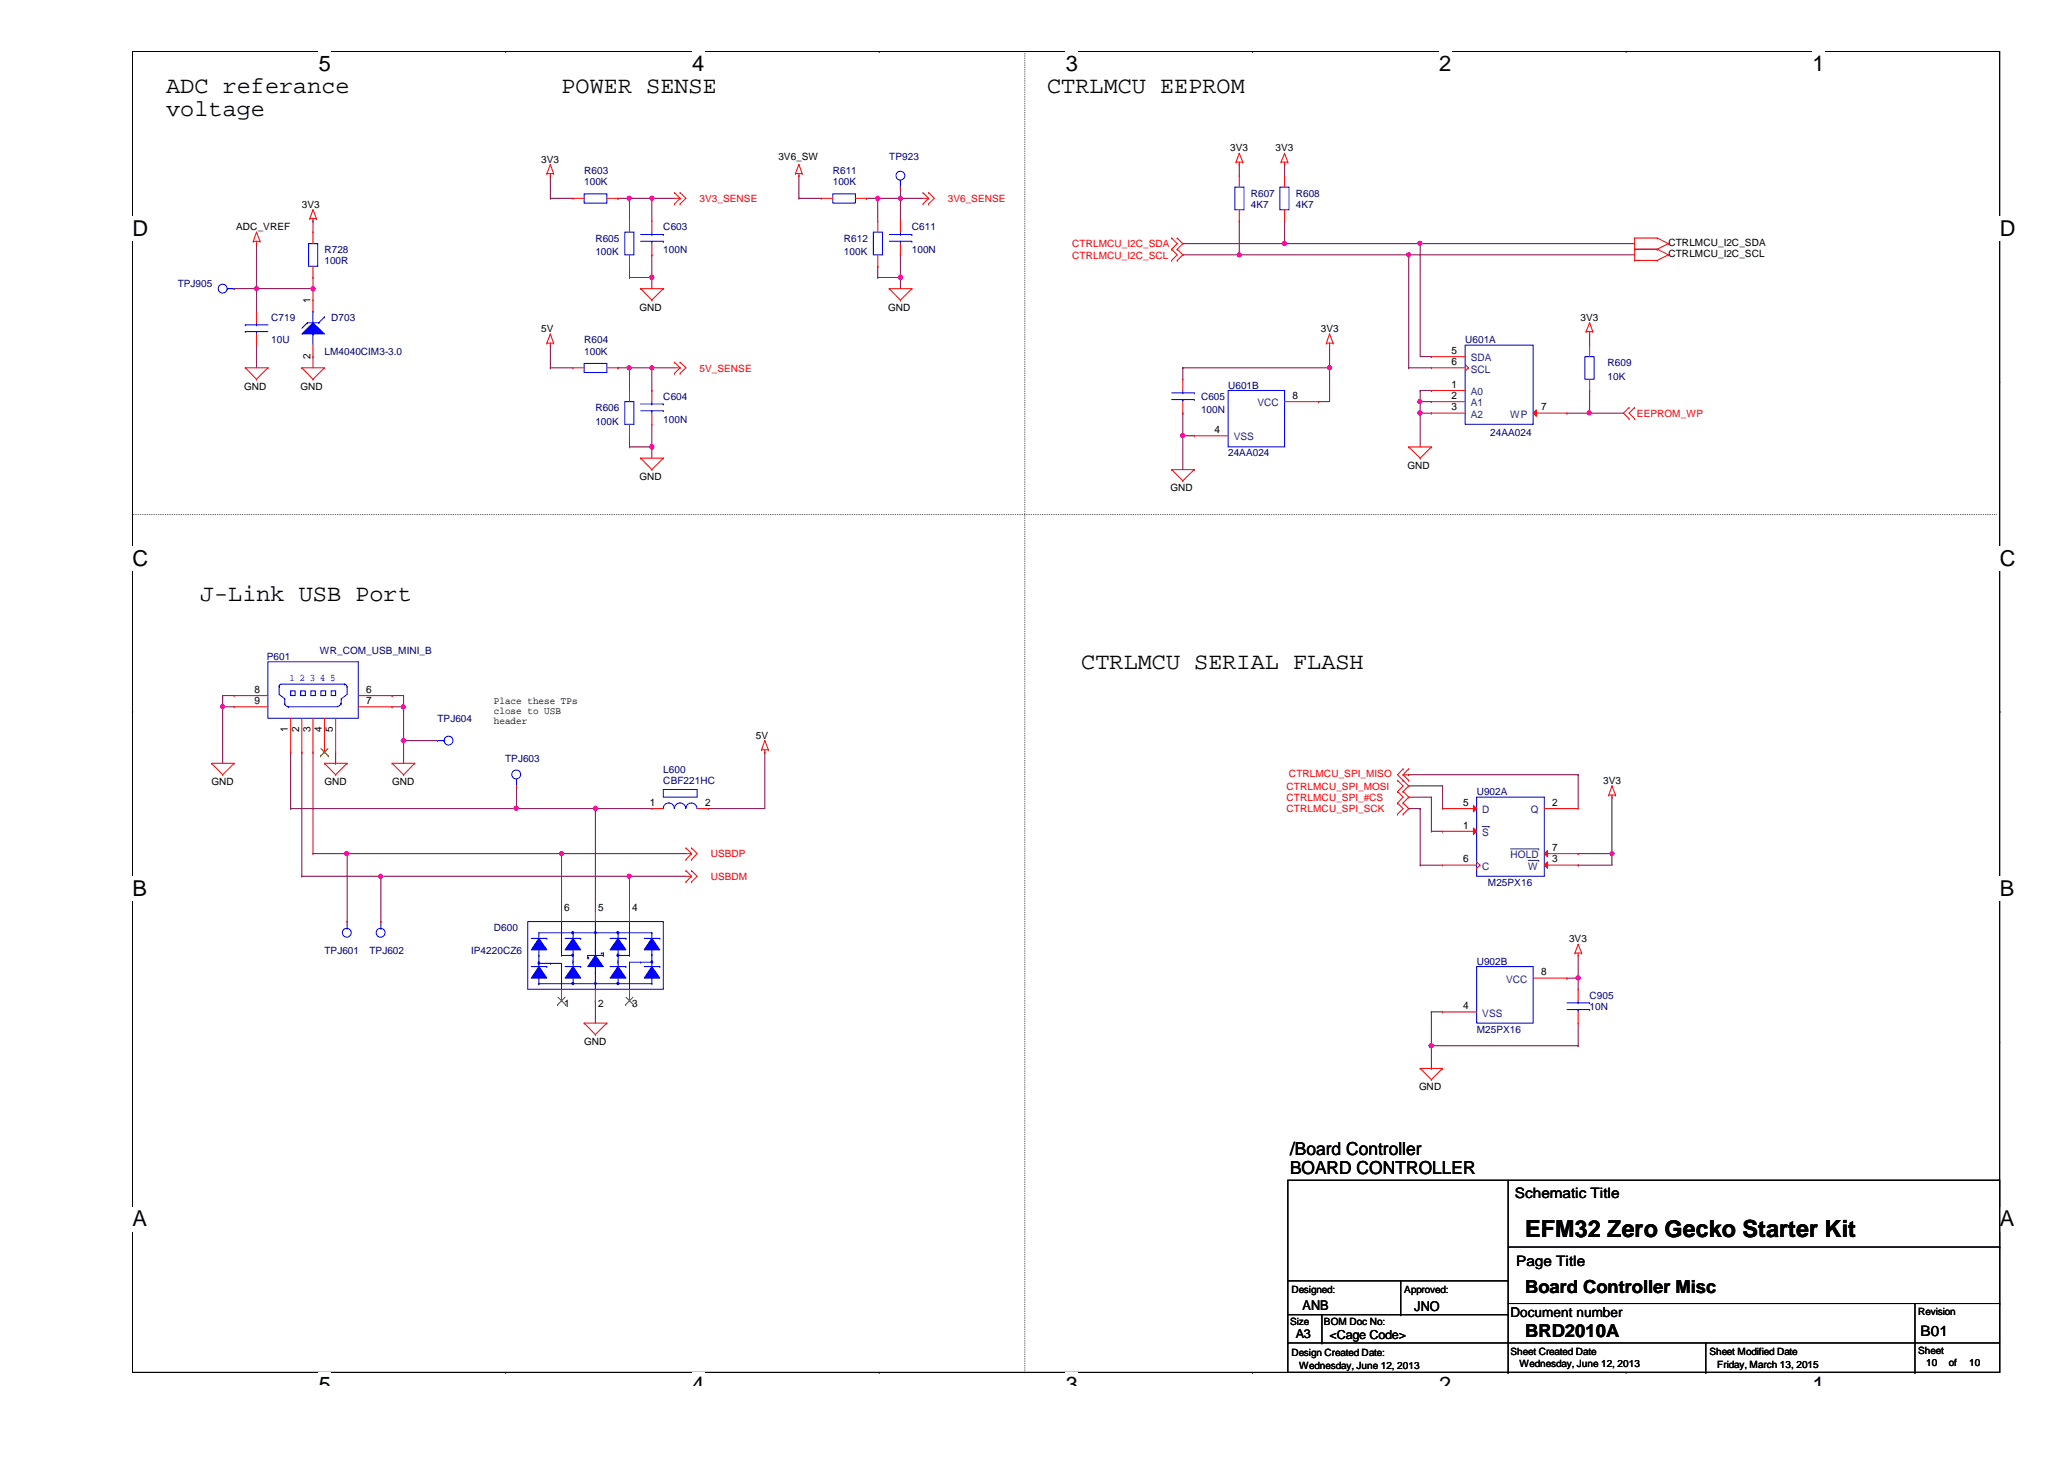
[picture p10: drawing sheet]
<svg xmlns="http://www.w3.org/2000/svg" width="297mm" height="210mm" viewBox="0 0 297 210" stroke-linecap="round" stroke-linejoin="round" font-family="sans-serif">
<path d="M19.1 7.4h268.7v190h-268.7z" fill="none" stroke="#000" stroke-width=".14"/>
<g fill="#fff">
<path d="M45.9 7.4h1.7v3.5h-1.7z"/>
<path d="M45.9 197.4h1.7v2h-1.7z"/>
</g>
<path d="M72.8 7.4h.1M72.8 197.4h.1" fill="none" stroke="#000" stroke-width=".14"/>
<g fill="#fff">
<path d="M99.6 7.4h1.7v3.5h-1.7z"/>
<path d="M99.6 197.4h1.7v2h-1.7z"/>
</g>
<path d="M126.5 7.4h.1M126.5 197.4h.1" fill="none" stroke="#000" stroke-width=".14"/>
<g fill="#fff">
<path d="M153.4 7.4h1.7v3.5h-1.7z"/>
<path d="M153.4 197.4h1.7v2h-1.7z"/>
</g>
<path d="M180.3 7.4h.1M180.3 197.4h.1" fill="none" stroke="#000" stroke-width=".14"/>
<g fill="#fff">
<path d="M207.1 7.4h1.7v3.5h-1.7z"/>
<path d="M207.1 197.4h1.7v2h-1.7z"/>
</g>
<path d="M234 7.4h.1M234 197.4h.1" fill="none" stroke="#000" stroke-width=".14"/>
<g fill="#fff">
<path d="M260.9 7.4h1.7v3.5h-1.7z"/>
<path d="M260.9 197.4h1.7v2h-1.7z"/>
<path d="M19.1 31.2h2.2v3.4h-2.2z"/>
<path d="M287.8 31.2h2.2v3.4h-2.2z"/>
<path d="M19.1 78.7h2.2v3.4h-2.2z"/>
<path d="M287.8 78.7h2.2v3.4h-2.2z"/>
</g>
<path d="M19.1 54.9h.1M287.8 54.9h.1" fill="none" stroke="#000" stroke-width=".14"/>
<g fill="#fff">
<path d="M19.1 126.2h2v3.4h-2z"/>
<path d="M287.8 126.2h2.1v3.4h-2.1z"/>
</g>
<path d="M19.1 102.4h.1M287.8 102.4h.1" fill="none" stroke="#000" stroke-width=".14"/>
<g fill="#fff">
<path d="M19.1 173.7h2v3.4h-2z"/>
<path d="M287.8 173.7h2.1v3.4h-2.1z"/>
</g>
<path d="M19.1 149.9h.1M287.8 149.9h.1" fill="none" stroke="#000" stroke-width=".14"/>
<path d="M147.5 7.4v190M287.3 74h-268.3M147.5 197.4h.1" fill="none" stroke="#000" stroke-width=".14" stroke-dasharray="0 .3"/>
<path d="M79.2 52.9h.1M79.2 49.7v3.2M88.9 52.9h.1M88.9 52.9h1.7M93.8 52.9h.1M93.8 56.2h.1M93.8 52.9h3.3M93.8 52.9v3.3" fill="none" stroke="#800040" stroke-width=".14"/>
<circle cx="93.8" cy="52.9" r=".3" fill="#f0f"/>
<circle cx="93.8" cy="52.9" r=".3" fill="none" stroke="#f0f" stroke-width=".14"/>
<path d="M90.6 52.9h.1M90.6 52.9h3.2M90.6 64.3h.1M90.6 64.3h3.2M93.8 64.3h.1M93.8 61v4.9" fill="none" stroke="#800040" stroke-width=".14"/>
<circle cx="93.8" cy="64.3" r=".31" fill="#f0f"/>
<circle cx="93.8" cy="64.3" r=".31" fill="none" stroke="#f0f" stroke-width=".14"/>
<path d="M90.6 56.2h.1M90.6 52.9v3.3" fill="none" stroke="#800040" stroke-width=".14"/>
<circle cx="90.6" cy="52.9" r=".3" fill="#f0f"/>
<circle cx="90.6" cy="52.9" r=".3" fill="none" stroke="#f0f" stroke-width=".14"/>
<path d="M79.2 25.3h.1M79.2 25.3v3.2M88.9 28.5h.1M88.9 28.5h1.7M93.8 28.5h.1M93.8 28.5h3.3M93.8 28.5v3.3M90.6 62.7h.1M90.6 62.7v1.6" fill="none" stroke="#800040" stroke-width=".14"/>
<circle cx="93.8" cy="28.5" r=".3" fill="#f0f"/>
<circle cx="93.8" cy="28.5" r=".3" fill="none" stroke="#f0f" stroke-width=".14"/>
<path d="M79.2 28.5h.1M79.2 28.5h3.3M90.6 28.5h.1M90.6 39.9h.1M90.6 28.5h3.2M90.6 39.9h3.2M93.8 39.9h.1M93.8 36.7h.1M93.8 36.7v4.8" fill="none" stroke="#800040" stroke-width=".14"/>
<circle cx="93.8" cy="39.9" r=".31" fill="#f0f"/>
<circle cx="93.8" cy="39.9" r=".31" fill="none" stroke="#f0f" stroke-width=".14"/>
<path d="M90.6 28.5h.1M90.6 28.5v3.3" fill="none" stroke="#800040" stroke-width=".14"/>
<circle cx="90.6" cy="28.5" r=".3" fill="#f0f"/>
<circle cx="90.6" cy="28.5" r=".3" fill="none" stroke="#f0f" stroke-width=".14"/>
<path d="M90.6 38.3h.1M90.6 38.3v1.6M204.4 59.4h.1M204.4 57.8h1.6M204.4 59.4v4.9M206 57.8h.1" fill="none" stroke="#800040" stroke-width=".14"/>
<circle cx="204.3" cy="59.4" r=".3" fill="#f0f"/>
<circle cx="204.3" cy="59.4" r=".3" fill="none" stroke="#f0f" stroke-width=".14"/>
<path d="M228.8 59.4h.1M228.8 59.4h4.8" fill="none" stroke="#800040" stroke-width=".14"/>
<circle cx="228.7" cy="59.4" r=".3" fill="#f0f"/>
<circle cx="228.7" cy="59.4" r=".3" fill="none" stroke="#f0f" stroke-width=".14"/>
<path d="M170.2 62.7h.1M170.2 62.7v4.9" fill="none" stroke="#800040" stroke-width=".14"/>
<circle cx="170.2" cy="62.6" r=".3" fill="#f0f"/>
<circle cx="170.2" cy="62.6" r=".3" fill="none" stroke="#f0f" stroke-width=".14"/>
<g fill="none" stroke="#800040" stroke-width=".14">
<path d="M178.4 36.7h.1M178.4 36.7h24.3M170.2 59.4h.1M170.2 52.9h.1M170.2 52.9v1.7M170.2 59.4v3.3M170.2 52.9h21.1M204.4 57.8h.1M204.4 57.8v1.6h1.6M206 59.4h.1M225.5 59.4h.1M228.8 56.2h.1"/>
<path d="M228.8 48h.1M228.8 56.2v3.2h-3.3M228.8 48v1.7M170.2 62.7h.1M170.2 62.7h1.7"/>
</g>
<circle cx="178.4" cy="36.7" r=".3" fill="#f0f"/>
<circle cx="178.4" cy="36.7" r=".3" fill="none" stroke="#f0f" stroke-width=".14"/>
<path d="M178.4 31.8h.1M178.4 31.8v4.9M184.9 35.1h.1M184.9 35.1h19.5" fill="none" stroke="#800040" stroke-width=".14"/>
<circle cx="184.8" cy="35" r=".3" fill="#f0f"/>
<circle cx="184.8" cy="35" r=".3" fill="none" stroke="#f0f" stroke-width=".14"/>
<path d="M178.4 23.7h.1M178.4 23.7v1.6M184.9 31.8h.1M184.9 31.8v3.3M191.3 49.7h.1M191.3 52.9h.1M191.3 49.7v8.1" fill="none" stroke="#800040" stroke-width=".14"/>
<circle cx="191.3" cy="52.9" r=".3" fill="#f0f"/>
<circle cx="191.3" cy="52.9" r=".3" fill="none" stroke="#f0f" stroke-width=".14"/>
<path d="M170.2 35.1h.1M170.2 36.7h.1M170.2 35.1h14.7M170.2 36.7h8.2M184.9 23.7h.1M184.9 23.7v1.6M189.7 57.8h.1M189.7 57.8h1.6M204.4 56.2h.1M204.4 56.2h1.6M204.4 56.2v1.6M206 56.2h.1" fill="none" stroke="#800040" stroke-width=".14"/>
<circle cx="204.3" cy="57.8" r=".3" fill="#f0f"/>
<circle cx="204.3" cy="57.8" r=".3" fill="none" stroke="#f0f" stroke-width=".14"/>
<g fill="none" stroke="#800040" stroke-width=".14">
<path d="M202.7 111.5h.1M202.7 114.7h.1M202.7 116.3h.1M202.7 113.1h.1M202.7 111.5h24.4M202.7 114.7h3.3M202.7 116.3h1.7M202.7 113.1h4.9M206 114.7h.1M206 119.6h.1M206 114.7v4.9M206 119.6h1.6"/>
<path d="M207.6 113.1h.1M207.6 113.1v3.2M227.1 111.5h.1M227.1 111.5v4.8M227.1 124.5h.1M227.1 122.8h.1M227.1 122.8h4.9M232 122.8h.1M232 122.8v1.7h-4.9M227.1 150.5h.1M227.1 147.2v3.3"/>
</g>
<circle cx="232" cy="122.8" r=".3" fill="#f0f"/>
<circle cx="232" cy="122.8" r=".3" fill="none" stroke="#f0f" stroke-width=".14"/>
<g fill="none" stroke="#800040" stroke-width=".14">
<path d="M204.4 116.3h.1M204.4 116.3v8.2M232 114.7h.1M232 114.7v8.1M204.4 124.5h.1M204.4 124.5h3.2M227.1 137.5v4.8M206 145.6h.1M206 153.7h.1M206 145.6h1.6M206 150.5v3.2M225.5 140.7h.1"/>
<path d="M225.5 140.7h1.6M227.1 140.7h.1"/>
</g>
<circle cx="227.1" cy="140.7" r=".3" fill="#f0f"/>
<circle cx="227.1" cy="140.7" r=".3" fill="none" stroke="#f0f" stroke-width=".14"/>
<path d="M206 145.6h.1M206 150.5h.1M206 145.6v4.9M206 150.5h21.1" fill="none" stroke="#800040" stroke-width=".14"/>
<circle cx="206" cy="150.4" r=".31" fill="#f0f"/>
<circle cx="206" cy="150.4" r=".31" fill="none" stroke="#f0f" stroke-width=".14"/>
<path d="M36.9 35.1h.1M36.9 35.1v6.4M45 31.8h.1M45 31.8v1.6M45 41.5h.1M45 41.5v1.7M79.2 52.9h.1M79.2 52.9h3.3" fill="none" stroke="#800040" stroke-width=".14"/>
<circle cx="45" cy="41.5" r=".3" fill="#f0f"/>
<circle cx="45" cy="41.5" r=".3" fill="none" stroke="#f0f" stroke-width=".14"/>
<path d="M36.9 41.5h.1M36.9 41.5v3.3" fill="none" stroke="#800040" stroke-width=".14"/>
<circle cx="36.9" cy="41.5" r=".3" fill="#f0f"/>
<circle cx="36.9" cy="41.5" r=".3" fill="none" stroke="#f0f" stroke-width=".14"/>
<g fill="none" stroke="#800040" stroke-width=".14">
<path d="M45 39.9h.1M45 39.9v1.6h-11.3M124.7 28.5h.1M124.7 28.5h1.6M129.6 39.9h.1M129.6 28.5h.1M129.6 28.5v3.3M129.6 39.9v1.6M33.7 41.5h.1M36.9 41.5h.1M36.9 49.7h.1M36.9 49.7v3.2"/>
<path d="M45 51.3h.1M45 51.3v1.6"/>
</g>
<circle cx="129.6" cy="28.5" r=".3" fill="#f0f"/>
<circle cx="129.6" cy="28.5" r=".3" fill="none" stroke="#f0f" stroke-width=".14"/>
<path d="M115 25.3h.1M115 28.5h.1M115 25.3v3.2M115 28.5h3.2M126.3 28.5h.1M126.3 39.9h.1M126.3 28.5h3.3M129.6 36.7h.1M129.6 36.7v3.2h-3.3" fill="none" stroke="#800040" stroke-width=".14"/>
<circle cx="129.6" cy="39.9" r=".31" fill="#f0f"/>
<circle cx="129.6" cy="39.9" r=".31" fill="none" stroke="#f0f" stroke-width=".14"/>
<path d="M126.3 38.3h.1M126.3 28.5h.1M126.3 28.5v3.3M126.3 38.3v1.6" fill="none" stroke="#800040" stroke-width=".14"/>
<circle cx="126.3" cy="28.5" r=".3" fill="#f0f"/>
<circle cx="126.3" cy="28.5" r=".3" fill="none" stroke="#f0f" stroke-width=".14"/>
<path d="M129.6 26.9h.1M129.6 28.5h.1M129.6 26.9v1.6M129.6 28.5h3.2M204.4 35.1h.1M204.4 35.1h30.8" fill="none" stroke="#800040" stroke-width=".14"/>
<circle cx="204.3" cy="35" r=".3" fill="#f0f"/>
<circle cx="204.3" cy="35" r=".3" fill="none" stroke="#f0f" stroke-width=".14"/>
<path d="M202.7 36.7h.1M202.7 36.7h32.5" fill="none" stroke="#800040" stroke-width=".14"/>
<circle cx="202.7" cy="36.7" r=".3" fill="#f0f"/>
<circle cx="202.7" cy="36.7" r=".3" fill="none" stroke="#f0f" stroke-width=".14"/>
<path d="M202.7 36.7h.1M202.7 36.7v16.2M204.4 35.1h.1M204.4 35.1v16.2h1.6M202.7 52.9h.1M202.7 52.9h3.3M206 51.3h.1M32 101.7h.1M32 101.7v8.1" fill="none" stroke="#800040" stroke-width=".14"/>
<circle cx="32" cy="101.7" r=".3" fill="#f0f"/>
<circle cx="32" cy="101.7" r=".3" fill="none" stroke="#f0f" stroke-width=".14"/>
<path d="M58.1 106.6h.1M58.1 106.6v3.2M85.7 116.3h.1M85.7 116.3h8.1" fill="none" stroke="#800040" stroke-width=".14"/>
<circle cx="85.7" cy="116.3" r=".3" fill="#f0f"/>
<circle cx="85.7" cy="116.3" r=".3" fill="none" stroke="#f0f" stroke-width=".14"/>
<path d="M58.1 101.7h.1M58.1 101.7v4.9M101.9 116.3h.1M101.9 116.3h8.2M43.4 126.1h.1M43.4 126.1h11.4M45 122.8h.1M45 122.8h5M50 122.8h.1M50 122.8v9.8M54.8 126.1h.1M54.8 126.1v6.5" fill="none" stroke="#800040" stroke-width=".14"/>
<circle cx="58" cy="106.5" r=".3" fill="#f0f"/>
<circle cx="58" cy="106.5" r=".3" fill="none" stroke="#f0f" stroke-width=".14"/>
<circle cx="58" cy="101.7" r=".3" fill="#f0f"/>
<circle cx="58" cy="101.7" r=".3" fill="none" stroke="#f0f" stroke-width=".14"/>
<path d="M85.7 116.3h.1M85.7 116.3v14.6M110.1 108.2h.1M110.1 108.2v8.1M80.8 122.8h.1M80.8 122.8h17.9M85.7 144h.1M85.7 144v3.2" fill="none" stroke="#800040" stroke-width=".14"/>
<circle cx="80.8" cy="122.8" r=".3" fill="#f0f"/>
<circle cx="80.8" cy="122.8" r=".3" fill="none" stroke="#f0f" stroke-width=".14"/>
<path d="M54.8 126.1h.1M54.8 126.1h43.9M90.6 126.1h.1" fill="none" stroke="#800040" stroke-width=".14"/>
<circle cx="90.6" cy="126.1" r=".3" fill="#f0f"/>
<circle cx="90.6" cy="126.1" r=".3" fill="none" stroke="#f0f" stroke-width=".14"/>
<circle cx="54.8" cy="126.1" r=".3" fill="#f0f"/>
<circle cx="54.8" cy="126.1" r=".3" fill="none" stroke="#f0f" stroke-width=".14"/>
<path d="M41.8 116.3h.1M41.8 116.3h43.9M74.3 116.3h.1M74.3 113.1h.1M74.3 113.1v3.2" fill="none" stroke="#800040" stroke-width=".14"/>
<circle cx="74.3" cy="116.3" r=".3" fill="#f0f"/>
<circle cx="74.3" cy="116.3" r=".3" fill="none" stroke="#f0f" stroke-width=".14"/>
<path d="M58.1 106.6h.1M58.1 106.6h4.8M50 122.8h.1M50 122.8h30.8M80.8 122.8h.1M80.8 122.8v8.1M90.6 126.1h.1M90.6 126.1v4.8" fill="none" stroke="#800040" stroke-width=".14"/>
<circle cx="49.9" cy="122.8" r=".3" fill="#f0f"/>
<circle cx="49.9" cy="122.8" r=".3" fill="none" stroke="#f0f" stroke-width=".14"/>
<g fill="none" stroke="#800040" stroke-width=".14">
<path d="M32 100.1h.1M32 101.7h.1M32 100.1h1.7M32 101.7h1.7M32 100.1v1.6M41.8 108.2h.1M41.8 108.2v8.1M43.4 108.2h.1M43.4 108.2v17.9M45 108.2h.1M45 108.2v14.6M48.3 109.8h.1"/>
<path d="M48.3 108.2v1.6M56.4 100.1h.1M56.4 101.7h.1M56.4 100.1h1.7v1.6M56.4 101.7h1.7M58.1 101.7h.1"/>
</g>
<g fill="none" stroke="#f00" stroke-width=".14">
<path d="M36.4 34.7h.1M36.4 34.7h1M36.9 35.1h.1M36.9 33.4h.1M36.9 34.7v.4M36.9 33.4l-.5 1.3M36.9 33.4l.5 1.3M37.4 34.7h.1M44.6 31.5h.1M44.6 31.5h1M45 31.8h.1M45 30.2h.1"/>
<path d="M45 31.5v.3M45 30.2l-.4 1.3M45 30.2l.6 1.3M45.6 31.5h.1M78.7 25h.1M78.7 25h1M79.2 25.3h.1M79.2 23.7h.1M79.2 25v.3M79.2 23.7l-.5 1.3M79.2 23.7l.5 1.3M79.7 25h.1"/>
<path d="M97.1 27.7h.1M97.1 29.3h.1M97.1 27.7l.8 .8M97.1 28.5h.8M97.9 27.7h.1M97.9 29.3h.1M97.9 28.5h.1M97.9 27.7l.8 .8-.8 .8M97.9 28.5l-.8 .8M114.5 25h.1M114.5 25h.9M115 25.3h.1"/>
<path d="M115 23.7h.1M115 25v.3M115 23.7l-.5 1.3M115 23.7l.4 1.3M115.4 25h.1M132.8 27.7h.1M132.8 29.3h.1M132.8 28.5h.8M132.8 27.7l.8 .8M133.6 27.7h.1M133.6 29.3h.1M133.6 28.5h.1"/>
<path d="M133.6 27.7l.9 .8-.9 .8M133.6 28.5l-.8 .8M168.6 34.2h.1M168.6 35.9h.1M168.6 37.5h.1M168.6 34.2l.8 .9-.8 .8M168.6 35.9l.8 .8-.8 .8M169.4 34.2h.1M169.4 35.9h.1M169.4 37.5h.1M169.4 34.2l.8 .9-.8 .8M169.4 35.9l.8 .8-.8 .8"/>
<path d="M177.9 23.3h.1M177.9 23.3h1M178.4 23.7h.1M178.4 22.1h.1M178.4 23.3v.4M178.4 22.1l-.5 1.2M178.4 22.1l.5 1.2M178.9 23.3h.1M184.4 23.3h.1M184.4 23.3h.9M184.9 23.7h.1M184.9 22.1h.1"/>
<path d="M184.9 23.3v.4M184.9 22.1l-.5 1.2M184.9 22.1l.4 1.2M185.3 23.3h.1M235.2 35.9h.1M235.2 34.2h.1M235.2 37.5h.1M235.2 34.2h3.3M235.2 35.9h3.3M235.2 34.2v3.3M235.2 37.5h3.3M238.5 34.2h.1"/>
<path d="M238.5 35.9h.1M238.5 37.5h.1M238.5 34.2l1.6 .9M238.5 35.9l1.6 .8M240.1 35.1h.1M240.1 36.7h.1M240.1 35.1l-1.6 .8M240.1 36.7l-1.6 .8M35.3 52.9h.1M35.3 52.9h3.3M35.3 52.9l1.6 1.7M36.9 54.6h.1"/>
<path d="M38.6 52.9h.1M38.6 52.9l-1.7 1.7M43.4 52.9h.1M43.4 52.9h3.3M43.4 52.9l1.6 1.7M45 54.6h.1M46.7 52.9h.1M46.7 52.9l-1.7 1.7M78.7 49.4h.1M78.7 49.4h1M79.2 49.7h.1M79.2 48h.1"/>
<path d="M79.2 49.4v.3M79.2 48l-.5 1.4M79.2 48l.5 1.4M79.7 49.4h.1M92.2 41.5h.1M92.2 41.5h3.3M92.2 41.5l1.6 1.7M93.8 43.2h.1M95.5 41.5h.1M95.5 41.5l-1.7 1.7M97.1 52.1h.1M97.1 53.7h.1"/>
<path d="M97.1 52.9h.8M97.1 52.1l.8 .8M97.9 52.1h.1M97.9 53.7h.1M97.9 52.9h.1M97.9 52.1l.8 .8-.8 .8M97.9 52.9l-.8 .8M128 41.5h.1M128 41.5h3.2M128 41.5l1.6 1.7M129.6 43.2h.1M131.2 41.5h.1"/>
<path d="M131.2 41.5l-1.6 1.7M190.9 49.4h.1M190.9 49.4h1M191.3 49.7h.1M191.3 48h.1M191.3 49.4v.3M191.3 48l-.4 1.4M191.3 48l.6 1.4M191.9 49.4h.1M228.3 47.7h.1M228.3 47.7h.9M228.8 48h.1"/>
<path d="M228.8 46.4h.1M228.8 56.2h.1M228.8 49.7h.1M228.8 47.7v.3M228.8 49.7v1.6M228.8 54.6v1.6M228.8 46.4l-.5 1.3M228.8 46.4l.4 1.3M229.2 47.7h.1M234.4 58.6h.1M234.4 58.6l-.8 .8 .8 .8M235.2 58.6h.1"/>
<path d="M235.2 58.6l-.8 .8 .8 .8M92.2 65.9h.1M92.2 65.9h3.3M92.2 65.9l1.6 1.7M93.8 67.6h.1M95.5 65.9h.1M95.5 65.9l-1.7 1.7M168.6 67.6h.1M168.6 67.6h3.3M168.6 67.6l1.6 1.6M170.2 69.2h.1M171.9 67.6h.1"/>
<path d="M171.9 67.6l-1.7 1.6M202.7 64.3h.1M202.7 64.3h3.3M202.7 64.3l1.7 1.6M204.4 65.9h.1M206 64.3h.1M206 64.3l-1.6 1.6M234.4 60.2h.1M235.2 60.2h.1M30.4 109.8h.1M30.4 109.8h3.3M30.4 109.8l1.6 1.7"/>
<path d="M32 111.5h.1M33.7 109.8h.1M33.7 109.8l-1.7 1.7M46.7 109.8h.1M46.7 109.8h3.3M46.7 109.8l1.6 1.7M48.3 111.5h.1M50 109.8h.1M50 109.8l-1.7 1.7M56.4 109.8h.1M56.4 109.8h3.3M56.4 109.8l1.7 1.7"/>
<path d="M58.1 111.5h.1M59.7 109.8h.1M59.7 109.8l-1.6 1.7M109.6 107.9h.1M109.6 107.9h1M110.1 108.2h.1M110.1 106.6h.1M110.1 107.9v.3M110.1 106.6l-.5 1.3M110.1 106.6l.5 1.3M110.6 107.9h.1M201.1 115.5h.1"/>
<path d="M201.1 117.1h.1M201.1 112.3h.1M201.1 113.9h.1M201.1 115.5l.8 .8-.8 .8M201.1 112.3l.8 .8-.8 .8M201.1 113.9l.8 .8-.8 .8M201.9 115.5h.1M201.9 117.1h.1M201.9 112.3h.1M201.9 113.9h.1M201.9 110.6h.1M201.9 111.5h.1"/>
<path d="M201.9 115.5l.8 .8-.8 .8M201.9 110.6l-.8 .9 1.6 1.6-.8 .8M201.9 113.9l.8 .8-.8 .8M201.9 111.5l.8 .8M201.9 111.5h.8M202.7 112.3h.1M202.7 110.6h.1M202.7 110.6l-.8 .9M231.5 114.4h.1M231.5 114.4h1M232 114.7h.1M232 113.1h.1"/>
<path d="M232 114.4v.3M232 113.1l-.5 1.3M232 113.1l.5 1.3M232.5 114.4h.1M98.7 125.3h.1M98.7 126.9h.1M98.7 122h.1M98.7 123.7h.1M98.7 125.3l.8 .8M98.7 126.1h.8M98.7 122l.8 .8M98.7 122.8h.8"/>
<path d="M99.5 125.3h.1M99.5 126.9h.1M99.5 126.1h.1M99.5 122h.1M99.5 123.7h.1M99.5 122.8h.1M99.5 125.3l.8 .8-.8 .8M99.5 126.1l-.8 .8M99.5 122l.8 .8-.8 .9M99.5 122.8l-.8 .9M226.7 137.1h.1M226.7 137.1h.9"/>
<path d="M227.1 137.5h.1M227.1 135.8h.1M227.1 137.1v.4M227.1 135.8l-.4 1.3M227.1 135.8l.5 1.3M227.6 137.1h.1M84.1 147.2h.1M84.1 147.2h3.2M84.1 147.2l1.6 1.6M85.7 148.8h.1M87.3 147.2h.1M87.3 147.2l-1.6 1.6"/>
<path d="M204.4 153.7h.1M204.4 153.7h3.2M204.4 153.7l1.6 1.6M206 155.3h.1M207.6 153.7h.1M207.6 153.7l-1.6 1.6"/>
</g>
<g fill="none" stroke="#000" stroke-width=".14">
<path d="M185.3 169.8h102.5v27.6h-102.5zM217 179.4h70.8M217 169.8v27.6M287.8 179.4h.1M185.3 193.2h.1M185.3 193.2h102.5M185.3 189.1h31.7M185.3 184.3h31.7M190.2 193.2h.1M190.2 189.1v4.1M201.6 189.1h.1M201.6 184.3v4.8"/>
<path d="M217 193.2h.1M217 197.4h.1M217 189.1h.1M217 184.3h.1M217 187.5h70.8M245.5 197.4h.1M245.5 193.2v4.2M275.6 193.2h.1M275.6 197.4h.1M275.6 187.5v9.9M287.8 187.5h.1"/>
</g>
<path d="M228.1 51.3h1.3v3.3h-1.3z" fill="none" stroke="#00f" stroke-width=".14"/>
<path d="M43.4 48l1.6-1.6 1.7 1.6z" fill="#00f"/>
<g fill="none" stroke="#00f" stroke-width=".14">
<path d="M128 33.7h3.2M128 34.7h3.2M129.6 34.7h.1M129.6 33.7h.1M129.6 33.4v.3M129.6 34.7v.4M131.2 33.7h.1M131.2 34.7h.1M43.4 48l1.6-1.6 1.7 1.6zM44.2 46.4h.1M44.2 46.4l-.8 .8M44.2 46.4h1.7"/>
<path d="M45 48h.1M45 44.8h.1M45 44.8v1.6M45 48v1.7M45.9 46.4h.1M46.7 45.6h.1M46.7 45.6l-.8 .8M225.5 144.3h3.3M225.5 145.2h3.3M227.1 145.2h.1M227.1 144.3h.1M227.1 144v.3"/>
<path d="M227.1 145.2v.4M228.8 144.3h.1M228.8 145.2h.1"/>
</g>
<path d="M129.6 31.8h.1M129.6 36.7h.1M129.6 31.8v1.6M129.6 35.1v1.6M45 51.3h.1M45 43.2h.1M45 43.2v1.6M45 49.7v1.6M227.1 142.3h.1M227.1 147.2h.1M227.1 142.3v1.7M227.1 145.6v1.6" fill="none" stroke="#f00" stroke-width=".14"/>
<path d="M77.6 135l1.1 1.7h-2.2z" fill-rule="evenodd" fill="#00f"/>
<path d="M76.5 135h2.2M77.6 135l1.1 1.7h-2.2zM77.6 135h.1M77.6 137.5h.1M77.6 134.2v.8M77.6 136.7v.8M78.7 135h.1M82.5 135h.1M82.5 137.5h.1M82.5 134.2v.8M82.5 136.7v.8" fill="none" stroke="#00f" stroke-width=".14"/>
<path d="M82.5 135l1.1 1.7h-2.3z" fill-rule="evenodd" fill="#00f"/>
<path d="M81.3 135h2.3M82.5 135l1.1 1.7h-2.3zM83.6 135h.1M88.9 135h.1M88.9 137.5h.1M88.9 134.2v.8M88.9 136.7v.8" fill="none" stroke="#00f" stroke-width=".14"/>
<path d="M88.9 135l1.2 1.7h-2.3z" fill-rule="evenodd" fill="#00f"/>
<path d="M82.5 139.1h.1M82.5 138.3v.8M87.8 135h2.3M88.9 135l1.2 1.7h-2.3zM90.1 135h.1M82.5 141.5h.1M82.5 140.7v.8" fill="none" stroke="#00f" stroke-width=".14"/>
<path d="M82.5 139.1l1.1 1.6h-2.3z" fill-rule="evenodd" fill="#00f"/>
<path d="M81.3 139.1h2.3M82.5 139.1l1.1 1.6h-2.3zM83.6 139.1h.1M93.8 135h.1M93.8 137.5h.1M93.8 134.2v.8M93.8 136.7v.8" fill="none" stroke="#00f" stroke-width=".14"/>
<path d="M93.8 135l1.2 1.7h-2.3z" fill-rule="evenodd" fill="#00f"/>
<path d="M88.9 139.1h.1M88.9 138.3v.8M92.7 135h2.3M93.8 135l1.2 1.7h-2.3zM95 135h.1M88.9 141.5h.1M88.9 140.7v.8" fill="none" stroke="#00f" stroke-width=".14"/>
<path d="M88.9 139.1l1.2 1.6h-2.3z" fill-rule="evenodd" fill="#00f"/>
<path d="M87.8 139.1h2.3M88.9 139.1l1.2 1.6h-2.3zM90.1 139.1h.1M93.8 139.1h.1M93.8 138.3v.8M93.8 141.5h.1M93.8 140.7v.8" fill="none" stroke="#00f" stroke-width=".14"/>
<path d="M93.8 139.1l1.2 1.6h-2.3z" fill-rule="evenodd" fill="#00f"/>
<path d="M76.5 139.1h2.2M78.7 139.1h.1M92.7 139.1h2.3M93.8 139.1l1.2 1.6h-2.3zM95 139.1h.1" fill="none" stroke="#00f" stroke-width=".14"/>
<path d="M77.6 139.1l1.1 1.6h-2.2z" fill-rule="evenodd" fill="#00f"/>
<path d="M77.6 139.1l1.1 1.6h-2.2zM77.6 139.1h.1M77.6 138.3v.8M85.7 137.5h.1M85.7 136.7v.8M77.6 141.5h.1M77.6 140.7v.8" fill="none" stroke="#00f" stroke-width=".14"/>
<path d="M85.7 137.5l1.1 1.6h-2.2z" fill-rule="evenodd" fill="#00f"/>
<g fill="none" stroke="#00f" stroke-width=".14">
<path d="M75.9 132.6h19.6v9.7h-19.6zM77.6 138.3h.1M77.6 134.2h16.2M77.6 137.5v.8M77.6 138.6h3.2M79.2 138.6h.1M80.8 137.5h.1M80.8 132.6h.1M80.8 138.6h.1M80.8 137.5h1.7v.9M80.8 132.6v4.9M80.8 138.6v3.7"/>
<path d="M82.5 138.4h.1M84.6 137.8h.1M84.7 137.8h.1M85.7 137.5l1.1 1.6h-2.2zM85.7 139.9h.1M85.7 132.6h.1M85.7 136.8h.1M85.7 132.6v4.2M85.7 139.1v3.2M86.5 137.1h.1M86.5 137.1h.3M86.8 137.5h.1"/>
<path d="M86.8 137.1h.1M86.8 137.5h-2.2v.3M86.8 137.1v.4M88.9 138.4h.1M90.6 138.4h.1M90.6 137.5h.1M90.6 132.6h.1M90.6 137.5h-1.7v.9M90.6 138.4h3.2M90.6 132.6v4.9M90.6 138.4v3.9M92.2 138.4h.1"/>
<path d="M93.8 134.2h.1M93.8 138.3h.1M93.8 137.3v1M77.6 141.5h.1M77.6 141.5h16.2M80.8 142.3h.1M85.7 142.3h.1M90.6 142.3h.1"/>
</g>
<path d="M88.8 134.1h.2v.2h-.2z" fill-rule="evenodd" fill="#00f"/>
<path d="M88.8 134.1h.2v.2h-.2z" fill="none" stroke="#00f" stroke-width=".14"/>
<path d="M82.3 134.1l.3 .1-.2 .1z" fill-rule="evenodd" fill="#00f"/>
<path d="M82.3 134.1l.3 .1-.2 .1z" fill="none" stroke="#00f" stroke-width=".14"/>
<path d="M85.6 134.1l.2 .1-.1 .1z" fill-rule="evenodd" fill="#00f"/>
<path d="M85.6 134.1l.2 .1-.1 .1z" fill="none" stroke="#00f" stroke-width=".14"/>
<path d="M82.3 141.4l.3 .1-.2 .1z" fill-rule="evenodd" fill="#00f"/>
<path d="M82.3 141.4l.3 .1-.2 .1z" fill="none" stroke="#00f" stroke-width=".14"/>
<path d="M85.6 141.4l.2 .1-.1 .1z" fill-rule="evenodd" fill="#00f"/>
<path d="M85.6 141.4l.2 .1-.1 .1z" fill="none" stroke="#00f" stroke-width=".14"/>
<path d="M88.8 141.4h.2v.2h-.2z" fill-rule="evenodd" fill="#00f"/>
<path d="M88.8 141.4h.2v.2h-.2z" fill="none" stroke="#00f" stroke-width=".14"/>
<path d="M77.5 138.5l.2 .1-.1 .1z" fill-rule="evenodd" fill="#00f"/>
<path d="M77.5 138.5l.2 .1-.1 .1z" fill="none" stroke="#00f" stroke-width=".14"/>
<path d="M82.3 137.3l.3 .1-.2 .2z" fill-rule="evenodd" fill="#00f"/>
<path d="M82.3 137.3l.3 .1-.2 .2z" fill="none" stroke="#00f" stroke-width=".14"/>
<path d="M88.8 137.3h.2v.2h-.2z" fill-rule="evenodd" fill="#00f"/>
<path d="M88.8 137.3h.2v.2h-.2z" fill="none" stroke="#00f" stroke-width=".14"/>
<path d="M93.7 138.3l.2 .1-.1 .2z" fill-rule="evenodd" fill="#00f"/>
<g fill="none" stroke="#00f" stroke-width=".14">
<path d="M44.4 35.1h1.3v3.2h-1.3zM119.8 27.9h3.3v1.3h-3.3zM125.7 33.4h1.3v3.3h-1.3zM177.7 26.9h1.3v3.3h-1.3zM32.7 41.5h.1M32.7 41.5h1M35.3 46.7h.1M35.3 47.7h.1M35.3 46.7h3.3M35.3 47.7h3.3M36.9 47.7h.1M36.9 46.7h.1"/>
<path d="M36.9 46.4v.3M36.9 47.7v.3M84.1 52.3h3.2v1.3h-3.2zM89.9 57.8h1.3v3.2h-1.3zM92.2 58.1h3.3M92.2 59.1h3.3M93.8 59.1h.1M93.8 58.1h.1M93.8 57.8v.3M93.8 59.1v.3M95.5 58.1h.1M95.5 59.1h.1"/>
<path d="M168.6 56.5h3.3M168.6 57.5h3.3M170.2 57.5h.1M170.2 56.5h.1M170.2 56.2v.3M170.2 57.5v.3M171.9 56.5h.1M171.9 57.5h.1M74.3 112.1h.1M74.3 112.1v1M95.5 113.6h4.8v1.1h-4.8zM95.5 116.3a.78 .78 0 0 1 .7-.8 .78 .78 0 0 1 .8 .8"/>
<path d="M97.1 116.3a.8 .8 0 0 1 .8-.8 .8 .8 0 0 1 .8 .8M98.7 116.3a.78 .78 0 0 1 .8-.8 .78 .78 0 0 1 .8 .8M212.5 114.7h9.8v11.4h-9.8zM93.7 138.3l.2 .1-.1 .2z"/>
<circle cx="32" cy="41.5" r=".64"/>
<circle cx="74.3" cy="111.4" r=".64"/>
</g>
<g fill="none" stroke="#f00" stroke-width=".14">
<path d="M45 33.4h.1M45 39.9h.1M45 33.4v1.7M45 38.3v1.6M118.2 28.5h.1M118.2 28.5h1.6M123.1 28.5h1.6M124.7 28.5h.1M126.3 31.8h.1M126.3 38.3h.1M126.3 31.8v1.6M126.3 36.7v1.6"/>
<path d="M178.4 31.8h.1M178.4 25.3h.1M178.4 25.3v1.6M178.4 30.2v1.6M33.7 41.5h.1M36.9 44.8h.1M36.9 49.7h.1M36.9 44.8v1.6M36.9 48v1.7M82.5 52.9h.1M82.5 52.9h1.6M87.3 52.9h1.6"/>
<path d="M88.9 52.9h.1M90.6 56.2h.1M90.6 56.2v1.6M93.8 56.2h.1M93.8 56.2v1.6M93.8 59.4v1.6M170.2 54.6h.1M170.2 59.4h.1M170.2 54.6v1.6M170.2 57.8v1.6M90.6 62.7h.1M90.6 61v1.7"/>
<path d="M93.8 61h.1M74.3 113.1h.1M93.8 116.3h.1M93.8 116.3h1.7M100.3 116.3h1.6M101.9 116.3h.1M80.8 130.9h.1M80.8 130.9v1.7M85.7 130.9h.1M85.7 130.9v1.7M90.6 130.9h.1M90.6 130.9v1.7"/>
<path d="M80.8 144h.1M80.8 142.3v1.7M85.7 144h.1M85.7 142.3v1.7M90.6 144h.1M90.6 142.3v1.7"/>
</g>
<path d="M80.3 144.5h.1M80.3 143.5l1.1 1M81.3 143.5l-1 1M81.4 144.5h.1M90 144.5h.1M90.1 143.5l1 1M91.1 143.5l-1.1 1M91.1 144.5h.1" fill="none" stroke="#804000" stroke-width=".14"/>
<path d="M212 115.9l.5 .4-.5 .5z" fill="#f00"/>
<path d="M207.6 116.3h.1M207.6 116.3h4.9M212 115.9l.5 .4-.5 .5zM207.6 124.5h.1M207.6 124.5h4.9M212.5 124.9h.1M212.5 124l.5 .5M213 124.5h.1M213 124.5l-.5 .4" fill="none" stroke="#f00" stroke-width=".14"/>
<path d="M222.3 122.8l.4-.5v1z" fill="#f00"/>
<path d="M222.3 116.3h4.8M227.1 116.3h.1M222.3 122.8l.4-.5v1zM222.3 122.8h4.8M227.1 122.8h.1" fill="none" stroke="#f00" stroke-width=".14"/>
<path d="M217.4 122.1h4M221.4 122.1h.1" fill="none" stroke="#004080" stroke-width=".14"/>
<path d="M222.3 124.5l.4-.5v.9z" fill="#f00"/>
<path d="M222.3 124.5l.4-.5v.9zM222.3 124.5h4.8M227.1 124.5h.1" fill="none" stroke="#f00" stroke-width=".14"/>
<path d="M219.9 123.8h1.5M221.4 123.8h.1" fill="none" stroke="#004080" stroke-width=".14"/>
<path d="M212 119.1l.5 .5-.5 .5z" fill="#f00"/>
<g fill="none" stroke="#f00" stroke-width=".14">
<path d="M82.5 28.5h.1M82.5 28.5h1.6M87.3 28.5h1.6M88.9 28.5h.1M90.6 31.8h.1M90.6 38.3h.1M90.6 31.8v1.6M90.6 36.7v1.6M93.8 31.8h.1M93.8 36.7h.1M93.8 31.8v1.6M93.8 35.1v1.6"/>
<path d="M129.6 26.9h.1M184.9 31.8h.1M184.9 25.3h.1M184.9 25.3v1.6M184.9 30.2v1.6M184.9 57.8h4.8M189.7 57.8h.1M206 51.3h.1M206 52.9h.1M206 51.3h4.9M206 52.9h4.9M210.9 53.4h.1"/>
<path d="M210.9 52.5l.4 .4M211.3 52.9h.1M211.3 52.9l-.4 .5M171.9 62.7h.1M171.9 62.7h4.8M33.7 100.1h.1M33.7 101.7h.1M33.7 100.1h4.9M33.7 101.7h4.9M41.8 108.2h.1M41.8 103.3v4.9M43.4 108.2h.1"/>
<path d="M43.4 103.3v4.9M45 108.2h.1M45 103.3v4.9M46.7 108.2h.1M46.7 103.3v4.9M48.3 108.2h.1M48.3 103.3v4.9M51.6 100.1h4.8M51.6 101.7h4.8M56.4 100.1h.1M56.4 101.7h.1M207.6 119.6h.1"/>
<path d="M207.6 119.6h4.9M212 119.1l.5 .5-.5 .5zM50 132.6h.1M54.8 132.6h.1M207.6 145.6h.1M207.6 145.6h4.9M220.6 140.7h4.9M225.5 140.7h.1"/>
</g>
<path d="M213.3 118.9h1M214.3 118.9h.1" fill="none" stroke="#004080" stroke-width=".14"/>
<g fill="none" stroke="#00f" stroke-width=".14">
<path d="M84.1 27.9h3.2v1.3h-3.2zM89.9 33.4h1.3v3.3h-1.3zM92.2 33.7h3.3M92.2 34.7h3.3M93.8 34.7h.1M93.8 33.7h.1M93.8 33.4v.3M93.8 34.7v.4M95.5 33.7h.1M95.5 34.7h.1M129.6 25.9h.1M129.6 25.9v1"/>
<path d="M184.2 26.9h1.3v3.3h-1.3zM176.7 56.2h8.2v8.1h-8.2zM210.9 49.7h9.7v11.3h-9.7zM38.6 95.2h13v8.1h-13zM40.2 98.8h.1M40.2 98.8v1.1l.8 .6M41.8 99.4h.7v.7h-.7zM43.3 99.4h.6v.7h-.6zM44.7 99.4h.7v.7h-.7zM46.2 99.4h.7v.7h-.7zM47.7 99.4h.6v.7h-.6zM49.6 98.4h-9.1l-.3 .2v.2"/>
<path d="M49.6 98.4h.1M49.6 98.4l.3 .2v.1M50 98.8h.1M50 98.8v1.1l-.9 .6M41 101.2h.1M41 100.5h.1M41 101.2a.46 .46 0 0 0 .4 .4M41 100.5v.7M41.5 101.7h.1M41.5 101.7h7.1M49 101.2l-.2 .3-.2 .1M49.1 101.2h.1"/>
<path d="M49.1 100.5h.1M49.1 100.5v.7M50 133.6h.1M50 132.6v1M54.8 133.6h.1M54.8 132.6v1M212.5 139.1h8.1v8.1h-8.1z"/>
<circle cx="129.6" cy="25.3" r=".64"/>
<circle cx="49.9" cy="134.2" r=".64"/>
<circle cx="54.8" cy="134.2" r=".64"/>
</g>
<path d="M46.1 108.8h.1M46.2 107.7l1 1.1M47.2 107.7l-1.1 1.1M47.2 108.8h.1" fill="none" stroke="#804000" stroke-width=".14"/>
<path d="M220.6 59.4l.5-.4v.9z" fill="#f00"/>
<path d="M206 56.2h.1M206 57.8h.1M206 59.4h.1M206 59.4h4.9M206 56.2h4.9M206 57.8h4.9M220.6 59.4l.5-.4v.9zM220.6 59.4h4.9M225.5 59.4h.1M62.9 106.6h.1" fill="none" stroke="#f00" stroke-width=".14"/>
<g fill="none" stroke="#00f" stroke-width=".14">
<path d="M62.9 106.6h1M63.9 106.6h.1"/>
<circle cx="64.6" cy="106.5" r=".64"/>
</g>
<circle cx="93.8" cy="52.9" r=".3" fill="#f0f"/>
<circle cx="93.8" cy="52.9" r=".3" fill="none" stroke="#f0f" stroke-width=".14"/>
<circle cx="93.8" cy="64.3" r=".31" fill="#f0f"/>
<circle cx="93.8" cy="64.3" r=".31" fill="none" stroke="#f0f" stroke-width=".14"/>
<circle cx="90.6" cy="52.9" r=".3" fill="#f0f"/>
<circle cx="90.6" cy="52.9" r=".3" fill="none" stroke="#f0f" stroke-width=".14"/>
<circle cx="93.8" cy="28.5" r=".3" fill="#f0f"/>
<circle cx="93.8" cy="28.5" r=".3" fill="none" stroke="#f0f" stroke-width=".14"/>
<circle cx="93.8" cy="39.9" r=".31" fill="#f0f"/>
<circle cx="93.8" cy="39.9" r=".31" fill="none" stroke="#f0f" stroke-width=".14"/>
<circle cx="90.6" cy="28.5" r=".3" fill="#f0f"/>
<circle cx="90.6" cy="28.5" r=".3" fill="none" stroke="#f0f" stroke-width=".14"/>
<circle cx="204.3" cy="59.4" r=".3" fill="#f0f"/>
<circle cx="204.3" cy="59.4" r=".3" fill="none" stroke="#f0f" stroke-width=".14"/>
<circle cx="228.7" cy="59.4" r=".3" fill="#f0f"/>
<circle cx="228.7" cy="59.4" r=".3" fill="none" stroke="#f0f" stroke-width=".14"/>
<circle cx="170.2" cy="62.6" r=".3" fill="#f0f"/>
<circle cx="170.2" cy="62.6" r=".3" fill="none" stroke="#f0f" stroke-width=".14"/>
<circle cx="178.4" cy="36.7" r=".3" fill="#f0f"/>
<circle cx="178.4" cy="36.7" r=".3" fill="none" stroke="#f0f" stroke-width=".14"/>
<circle cx="184.8" cy="35" r=".3" fill="#f0f"/>
<circle cx="184.8" cy="35" r=".3" fill="none" stroke="#f0f" stroke-width=".14"/>
<circle cx="191.3" cy="52.9" r=".3" fill="#f0f"/>
<circle cx="191.3" cy="52.9" r=".3" fill="none" stroke="#f0f" stroke-width=".14"/>
<circle cx="204.3" cy="57.8" r=".3" fill="#f0f"/>
<circle cx="204.3" cy="57.8" r=".3" fill="none" stroke="#f0f" stroke-width=".14"/>
<circle cx="232" cy="122.8" r=".3" fill="#f0f"/>
<circle cx="232" cy="122.8" r=".3" fill="none" stroke="#f0f" stroke-width=".14"/>
<circle cx="227.1" cy="140.7" r=".3" fill="#f0f"/>
<circle cx="227.1" cy="140.7" r=".3" fill="none" stroke="#f0f" stroke-width=".14"/>
<circle cx="206" cy="150.4" r=".31" fill="#f0f"/>
<circle cx="206" cy="150.4" r=".31" fill="none" stroke="#f0f" stroke-width=".14"/>
<circle cx="45" cy="41.5" r=".3" fill="#f0f"/>
<circle cx="45" cy="41.5" r=".3" fill="none" stroke="#f0f" stroke-width=".14"/>
<circle cx="36.9" cy="41.5" r=".3" fill="#f0f"/>
<circle cx="36.9" cy="41.5" r=".3" fill="none" stroke="#f0f" stroke-width=".14"/>
<circle cx="129.6" cy="28.5" r=".3" fill="#f0f"/>
<circle cx="129.6" cy="28.5" r=".3" fill="none" stroke="#f0f" stroke-width=".14"/>
<circle cx="129.6" cy="39.9" r=".31" fill="#f0f"/>
<circle cx="129.6" cy="39.9" r=".31" fill="none" stroke="#f0f" stroke-width=".14"/>
<circle cx="126.3" cy="28.5" r=".3" fill="#f0f"/>
<circle cx="126.3" cy="28.5" r=".3" fill="none" stroke="#f0f" stroke-width=".14"/>
<circle cx="204.3" cy="35" r=".3" fill="#f0f"/>
<circle cx="204.3" cy="35" r=".3" fill="none" stroke="#f0f" stroke-width=".14"/>
<circle cx="202.7" cy="36.7" r=".3" fill="#f0f"/>
<circle cx="202.7" cy="36.7" r=".3" fill="none" stroke="#f0f" stroke-width=".14"/>
<circle cx="32" cy="101.7" r=".3" fill="#f0f"/>
<circle cx="32" cy="101.7" r=".3" fill="none" stroke="#f0f" stroke-width=".14"/>
<circle cx="85.7" cy="116.3" r=".3" fill="#f0f"/>
<circle cx="85.7" cy="116.3" r=".3" fill="none" stroke="#f0f" stroke-width=".14"/>
<circle cx="58" cy="106.5" r=".3" fill="#f0f"/>
<circle cx="58" cy="106.5" r=".3" fill="none" stroke="#f0f" stroke-width=".14"/>
<circle cx="58" cy="101.7" r=".3" fill="#f0f"/>
<circle cx="58" cy="101.7" r=".3" fill="none" stroke="#f0f" stroke-width=".14"/>
<circle cx="80.8" cy="122.8" r=".3" fill="#f0f"/>
<circle cx="80.8" cy="122.8" r=".3" fill="none" stroke="#f0f" stroke-width=".14"/>
<circle cx="90.6" cy="126.1" r=".3" fill="#f0f"/>
<circle cx="90.6" cy="126.1" r=".3" fill="none" stroke="#f0f" stroke-width=".14"/>
<circle cx="54.8" cy="126.1" r=".3" fill="#f0f"/>
<circle cx="54.8" cy="126.1" r=".3" fill="none" stroke="#f0f" stroke-width=".14"/>
<circle cx="74.3" cy="116.3" r=".3" fill="#f0f"/>
<circle cx="74.3" cy="116.3" r=".3" fill="none" stroke="#f0f" stroke-width=".14"/>
<circle cx="49.9" cy="122.8" r=".3" fill="#f0f"/>
<circle cx="49.9" cy="122.8" r=".3" fill="none" stroke="#f0f" stroke-width=".14"/>
<g font-size="3.4">
<text x="23.9" y="13.3">ADC referance</text>
<text x="23.9" y="16.7">voltage</text>
<text x="80.8" y="13.3">POWER SENSE</text>
<text x="150.7" y="13.3">CTRLMCU EEPROM</text>
<text x="28.8" y="86.5">J-Link USB Port</text>
<text x="155.6" y="96.2">CTRLMCU SERIAL FLASH</text>
<text x="219.5" y="178">EFM32 Zero Gecko Starter Kit</text>
</g>
<g font-size="3.1">
<text x="45.9" y="10.2">5</text>
<text x="99.6" y="10.2">4</text>
<text x="153.4" y="10.2">3</text>
<text x="207.1" y="10.2">2</text>
<text x="260.9" y="10.2">1</text>
<text x="19" y="34">D</text>
<text x="287.8" y="34">D</text>
<text x="19" y="81.4">C</text>
<text x="287.8" y="81.4">C</text>
<text x="19" y="128.9">B</text>
<text x="287.8" y="128.9">B</text>
<text x="19" y="176.4">A</text>
<text x="287.8" y="176.4">A</text>
<text x="45.9" y="200.2">5</text>
<text x="99.6" y="200.2">4</text>
<text x="153.4" y="200.2">3</text>
<text x="207.1" y="200.2">2</text>
<text x="260.9" y="200.2">1</text>
</g>
<g font-size="2.6">
<text x="185.7" y="166.1">/Board Controller</text>
<text x="185.7" y="168.9">BOARD CONTROLLER</text>
<text x="219.5" y="186.1">Board Controller Misc</text>
<text x="219.5" y="192.4">BRD2010A</text>
</g>
<g font-size="2.1">
<text x="218" y="172.4">Schematic Title</text>
<text x="218.2" y="182.1">Page Title</text>
<text x="276.4" y="192.2">B01</text>
</g>
<g font-size="1.9">
<text x="187.5" y="188.5">ANB</text>
<text x="203.5" y="188.6">JNO</text>
<text x="217.4" y="189.5">Document number</text>
</g>
<g font-size="1.8">
<text x="186.5" y="192.5">A3</text>
<text x="191.3" y="192.7">&lt;Cage Code&gt;</text>
</g>
<g font-size="1.5">
<text x="44.7" y="43.6" transform="rotate(-90 44.7 43.6)">1</text>
<text x="44.7" y="51.6" transform="rotate(-90 44.7 51.6)">2</text>
<text x="208.9" y="50.9">5</text>
<text x="208.9" y="52.5">6</text>
<text x="186" y="57.4">8</text>
<text x="208.9" y="55.8">1</text>
<text x="208.9" y="57.4">2</text>
<text x="208.9" y="59.1">3</text>
<text x="221.8" y="59.1">7</text>
<text x="174.8" y="62.3">4</text>
<text x="36.6" y="99.7">8</text>
<text x="36.6" y="101.3">9</text>
<text x="52.7" y="99.7">6</text>
<text x="52.7" y="101.3">7</text>
<text x="41.4" y="105.3" transform="rotate(-90 41.4 105.3)">1</text>
<text x="43.1" y="105.3" transform="rotate(-90 43.1 105.3)">2</text>
<text x="44.7" y="105.3" transform="rotate(-90 44.7 105.3)">3</text>
<text x="46.3" y="105.3" transform="rotate(-90 46.3 105.3)">4</text>
<text x="47.9" y="105.3" transform="rotate(-90 47.9 105.3)">5</text>
<text x="93.5" y="116">1</text>
<text x="101.5" y="116">2</text>
<text x="210.6" y="116">5</text>
<text x="210.6" y="119.2">1</text>
<text x="223.4" y="116">2</text>
<text x="210.6" y="124.1">6</text>
<text x="223.4" y="122.4">7</text>
<text x="223.4" y="124.1">3</text>
<text x="81.2" y="131.1">6</text>
<text x="86.1" y="131.1">5</text>
<text x="91" y="131.1">4</text>
<text x="221.8" y="140.3">8</text>
<text x="81.2" y="144.8">1</text>
<text x="86.1" y="144.8">2</text>
<text x="91" y="144.8">3</text>
<text x="210.6" y="145.2">4</text>
</g>
<g font-size="1.5" fill="#004080">
<text x="211.7" y="52">SDA</text>
<text x="211.7" y="53.6">SCL</text>
<text x="181" y="58.5">VCC</text>
<text x="211.7" y="56.9">A0</text>
<text x="211.7" y="58.5">A1</text>
<text x="177.5" y="63.4">VSS</text>
<text x="211.7" y="60.1">A2</text>
<text x="217.3" y="60.1">WP</text>
<text x="213.3" y="117">D</text>
<text x="220.3" y="117">Q</text>
<text x="213.3" y="125.1">C</text>
<text x="213.3" y="120.3">S</text>
<text x="217.4" y="123.5">HOLD</text>
<text x="219.9" y="125.1">W</text>
<text x="216.7" y="141.4">VCC</text>
<text x="213.3" y="146.3">VSS</text>
</g>
<g font-size="1.4">
<text x="77.9" y="23.4">3V3</text>
<text x="112" y="23.1">3V6_SW</text>
<text x="177" y="21.8">3V3</text>
<text x="183.6" y="21.8">3V3</text>
<text x="43.4" y="29.9">3V3</text>
<text x="34" y="33.1">ADC_VREF</text>
<text x="240.1" y="35.4">CTRLMCU_I2C_SDA</text>
<text x="240.1" y="37">CTRLMCU_I2C_SCL</text>
<text x="77.9" y="47.8">5V</text>
<text x="92" y="44.7">GND</text>
<text x="127.8" y="44.7">GND</text>
<text x="190.1" y="47.8">3V3</text>
<text x="227.5" y="46.1">3V3</text>
<text x="35.1" y="56">GND</text>
<text x="43.3" y="56">GND</text>
<text x="92" y="69.1">GND</text>
<text x="168.4" y="70.7">GND</text>
<text x="202.6" y="67.4">GND</text>
<text x="71.1" y="101.3">Place these TPs</text>
<text x="71.1" y="102.7">close to USB</text>
<text x="71.1" y="104.1">header</text>
<text x="108.8" y="106.3">5V</text>
<text x="30.4" y="112.9">GND</text>
<text x="46.7" y="112.9">GND</text>
<text x="56.4" y="112.9">GND</text>
<text x="230.7" y="112.8">3V3</text>
<text x="225.8" y="135.6">3V3</text>
<text x="84.1" y="150.4">GND</text>
<text x="204.2" y="156.8">GND</text>
<text x="185.8" y="186">Designed:</text>
<text x="202.1" y="186">Approved:</text>
<text x="185.7" y="190.7">Size</text>
<text x="190.5" y="190.7">BOM Doc No:</text>
<text x="276.1" y="189.2">Revision</text>
<text x="185.8" y="195.1">Design Created Date:</text>
<text x="187" y="197">Wednesday, June 12, 2013</text>
<text x="217.4" y="194.9">Sheet Created Date</text>
<text x="218.7" y="196.7">Wednesday, June 12, 2013</text>
<text x="246" y="194.9">Sheet Modified Date</text>
<text x="247.1" y="196.8">Friday, March 13, 2015</text>
<text x="276.1" y="194.7">Sheet</text>
<text x="277.2" y="196.5">10</text>
<text x="280.5" y="196.5">of</text>
<text x="283.4" y="196.5">10</text>
</g>
<g font-size="1.4" fill="#000080">
<text x="128" y="23.1">TP923</text>
<text x="84.1" y="25">R603</text>
<text x="84.1" y="26.6">100K</text>
<text x="119.8" y="25">R611</text>
<text x="119.8" y="26.6">100K</text>
<text x="180" y="28.3">R607</text>
<text x="180" y="29.9">4K7</text>
<text x="186.5" y="28.3">R608</text>
<text x="186.5" y="29.9">4K7</text>
<text x="85.7" y="34.8">R605</text>
<text x="95.5" y="33.1">C603</text>
<text x="121.5" y="34.8">R612</text>
<text x="131.2" y="33.1">C611</text>
<text x="25.6" y="41.3">TPJ905</text>
<text x="46.7" y="36.4">R728</text>
<text x="46.7" y="38">100R</text>
<text x="85.7" y="36.7">100K</text>
<text x="95.5" y="36.4">100N</text>
<text x="121.5" y="36.7">100K</text>
<text x="131.2" y="36.4">100N</text>
<text x="39" y="46.1">C719</text>
<text x="47.7" y="46.1">D703</text>
<text x="39" y="49.4">10U</text>
<text x="46.7" y="51">LM4040CIM3-3.0</text>
<text x="84.1" y="49.4">R604</text>
<text x="84.1" y="51">100K</text>
<text x="210.9" y="49.4">U601A</text>
<text x="231.4" y="52.7">R609</text>
<text x="85.7" y="59.1">R606</text>
<text x="95.5" y="57.5">C604</text>
<text x="172.8" y="57.5">C605</text>
<text x="172.8" y="59.5">100N</text>
<text x="176.7" y="55.9">U601B</text>
<text x="231.4" y="54.6">10K</text>
<text x="85.7" y="61.1">100K</text>
<text x="95.5" y="60.8">100N</text>
<text x="176.7" y="65.7">24AA024</text>
<text x="214.5" y="62.7">24AA024</text>
<text x="38.4" y="94.9">P601</text>
<text x="46" y="94.1">WR_COM_USB_MINI_B</text>
<text x="62.9" y="103.8">TPJ604</text>
<text x="72.7" y="109.6">TPJ603</text>
<text x="95.5" y="111.2">L600</text>
<text x="95.5" y="112.8">CBF221HC</text>
<text x="212.5" y="114.4">U902A</text>
<text x="214.1" y="127.4">M25PX16</text>
<text x="46.7" y="137.2">TPJ601</text>
<text x="53.2" y="137.2">TPJ602</text>
<text x="67.8" y="137.2">IP4220CZ6</text>
<text x="71.1" y="133.9">D600</text>
<text x="212.5" y="138.8">U902B</text>
<text x="228.8" y="143.7">C905</text>
<text x="212.5" y="148.5">M25PX16</text>
<text x="228.8" y="145.3">10N</text>
</g>
<g font-size="1.4" fill="#f00">
<text x="100.7" y="29.1">3V3_SENSE</text>
<text x="136.4" y="29.1">3V6_SENSE</text>
<text x="154.3" y="35.6">CTRLMCU_I2C_SDA</text>
<text x="154.3" y="37.2">CTRLMCU_I2C_SCL</text>
<text x="100.7" y="53.5">5V_SENSE</text>
<text x="235.6" y="60">EEPROM_WP</text>
<text x="185.2" y="113.6">CTRLMCU_SPI_MOSI</text>
<text x="185.5" y="111.8">CTRLMCU_SPI_MISO</text>
<text x="185.2" y="116.9">CTRLMCU_SPI_SCK</text>
<text x="185.2" y="115.2">CTRLMCU_SPI_#CS</text>
<text x="102.3" y="123.4">USBDP</text>
<text x="102.3" y="126.6">USBDM</text>
</g>
<text font-size="1.4" fill="#00f" x="41.7" y="98">1 2 3 4 5</text>
</svg>
